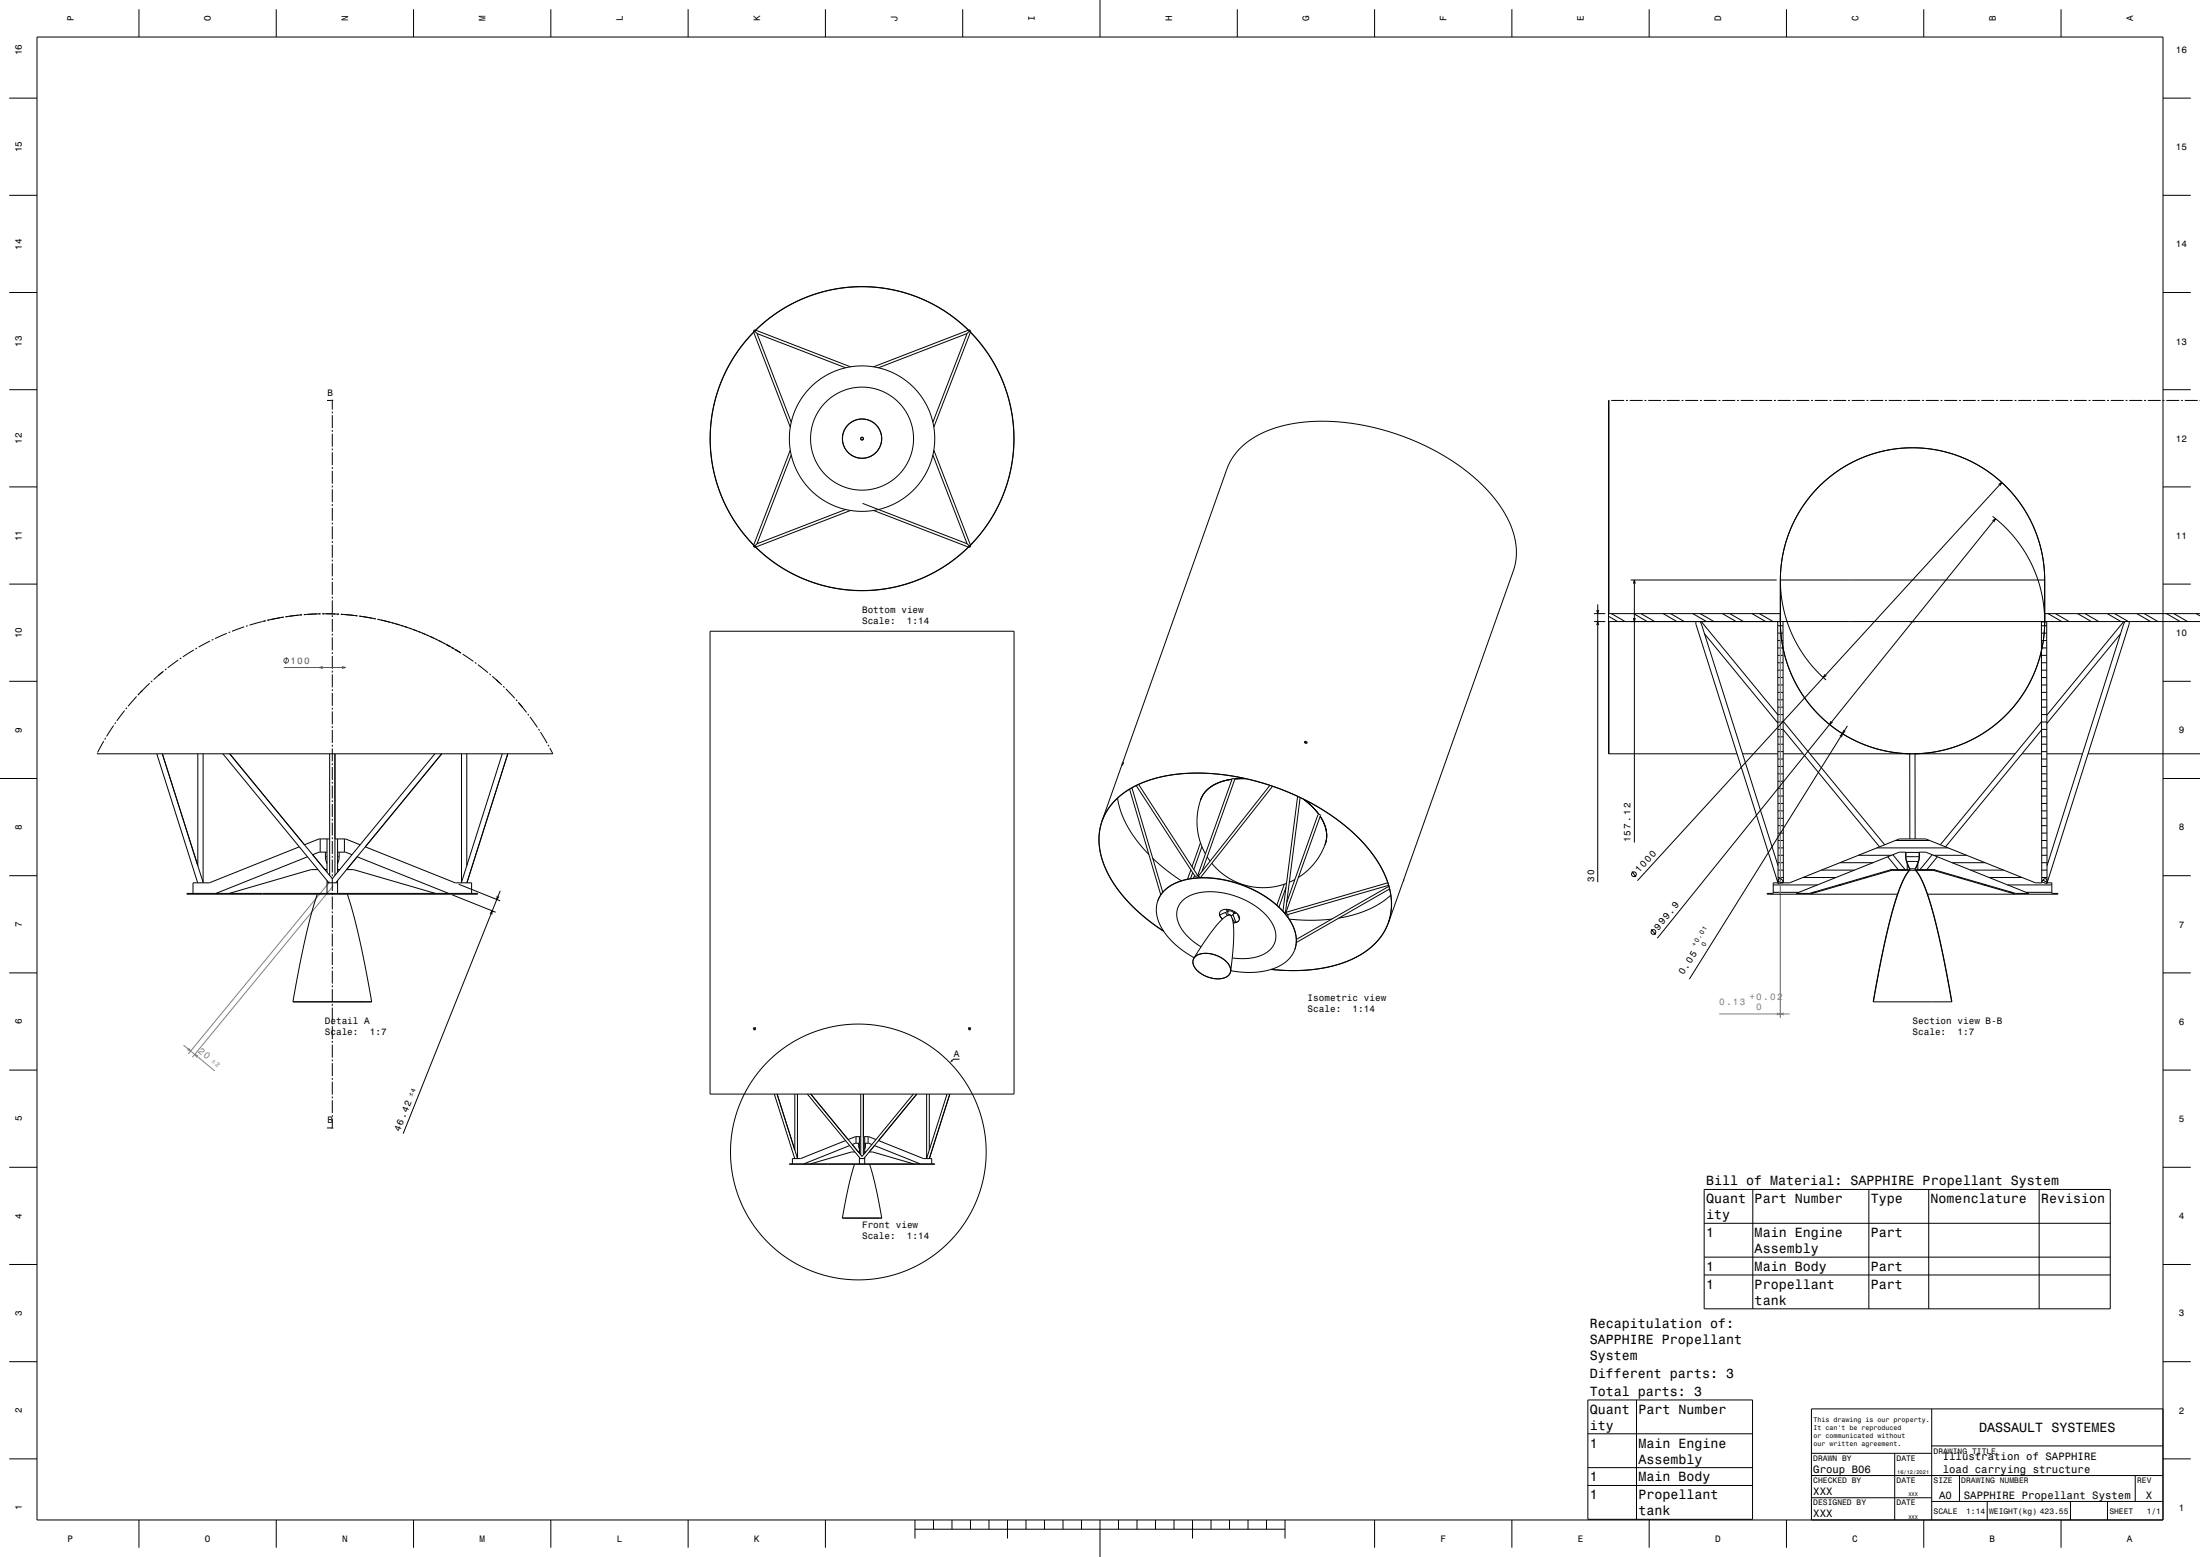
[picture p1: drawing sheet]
<svg xmlns="http://www.w3.org/2000/svg" width="1189mm" height="841mm" viewBox="0 0 1189 841" stroke-linecap="round" stroke-linejoin="round" font-family="sans-serif">
<g fill="none" stroke="#000" stroke-width=".54">
<path d="M75 5v15M149 5v15M223 5v15M298 5v15M372 5v15M446 5v15M520 5v15M595 0v20M669 5v15M743 5v15M817 5v15M891 5v15"/>
<path d="M965 5v15M1040 5v15M1114 5v15M20 20h1149v801h-1149zM5 53h15M1169 53h15M5 106h15M1169 106h15M5 158h15M1169 158h15M407 179l20 52M408 179h-1"/>
<path d="M408 179v-1l52 20M408 179h.1M408 179l1 1M524 179v-1l-52 20M524 179h1M524 179l-1 1M524 179l-19 52M409 180l48 19M409 180l19 48M523 180l-19 48M523 180l-48 19M5 211h15"/>
<path d="M177 216h2M180 217v4M869 220h1M870 216v115h92M870 216h-1v191h70M871 216h7M879 216h1M881 216h7M889 216h1M891 216h7M899 216h1M901 216h7"/>
<path d="M909 216h1M911 216h7M919 216h1M921 216h7M929 216h1M931 216h7M939 216h1M941 216h7M949 216h1M951 216h7M959 216h1M961 216h7"/>
<path d="M969 216h1M971 216h7M979 216h1M981 216h7M989 216h1M991 216h7M999 216h1M1001 216h7M1009 216h1M1011 216h7M1019 216h1M1021 216h7"/>
<path d="M1029 216h1M1031 216h7M1039 216h1M1041 216h7M1049 216h1M1051 216h7M1059 216h1M1061 216h7M1069 216h1M1071 216h7M1079 216h1M1081 216h7"/>
<path d="M1089 216h1M1091 216h7M1099 216h1M1101 216h7M1109 216h1M1111 216h7M1119 216h1M1121 216h7M1129 216h1M1131 216h7M1139 216h1M1141 216h7"/>
<path d="M1149 216h1M1151 216h7M1159 216h1M1161 216h7M1169 216h1M1169 211h15M1171 216h7M1179 216h1M1181 216h7M1189 216h.1M180 222v1M180 224v7"/>
<path d="M180 232v1M180 234v7M869 229h1M869 238h1M869 222h1M869 231h1M180 242v1M180 244v7M180 252v1M180 254v7M427 243l-20 51M428 246l-19 48"/>
<path d="M504 246l19 48M505 243l19 51M869 247l1 1M869 257h1M869 240l1 1M869 250h1M869 259h1M988 258h.1M994 254h.1M1001 250h.1M1010 246h.1M1029 242h.1"/>
<path d="M1038 242h.1M1058 246h.1M1067 250h.1M1073 254h.1M1079 258h.1M5 263h15M180 262v1M180 264v7M180 272v1M180 274v7M457 275l-48 19M460 276l-52 19"/>
<path d="M466 272l57 22M472 276l51 19M869 266h1M869 275h1M869 268h1M869 277l1 1M972 278h.1M974 274h.1M977 270h.1M980 266h.1M984 262h.1M1077 279l6 5 5 6 5 6 4 7 3 7 3 8 1 8 1 8"/>
<path d="M1080 262l2-1-1 1M1082 261l-197 215M1083 262h.1M1087 266h.1M1090 270h.1M1093 274h.1M1096 278h.1M1169 263h15M180 282v1M180 284v7M180 292v1M180 294v7"/>
<path d="M407 294l1 1M408 295v1M409 294l-1 1M523 294l1 1M524 295l-1 1M525 294l-1 1M869 284h1M869 294h1M869 287h1M869 296h1M964 298h.1M965 294h.1"/>
<path d="M966 290h.1M968 286h.1M969 282h.1M1077 281l1-1v2M1078 280l-182 227M1098 282h.1M1100 286h.1M1101 290h.1M1102 294h.1M1103 298h.1M5 315h15M180 302v1"/>
<path d="M180 304v7M180 312v1M180 314v7M869 303h1M869 312h1M869 305h1M869 314l1 1M881 313h79M883 315v-2l1 2M883 313v142M962 318h.1M962 314h.1"/>
<path d="M962 313h143M962 313v23M962 313l2-14 4-13 6-13 9-10 11-9 12-7 13-4 14-1 14 1 14 4 12 7 11 8 9 11 7 13 4 14 1 13M962 313l2-14 4-13 6-12 9-11 11-9 12-7 13-4 14-1 14 1 14 4 12 7 11 9 9 11 6 12 5 13 1 14M962 315l2 15 5 14 8 13 10 10M962 310h.1M963 306h.1M963 302h.1M1104 302h.1M1105 306h.1M1105 310h.1M1105 318h.1"/>
<path d="M1105 314h.1M1105 313v23M1169 315h15M132 339l-7 2M134 338h-1M142 336l-7 2M144 335l-1 1M144 335l-2 1M145 335h.1M151 334l-7 1M152 333h1l-7 2M155 333h-1"/>
<path d="M161 332l-7 1M162 332h1l-7 1M171 332h-7h1M172 332h1h-7M175 332h-1h7M176 332h7h-1M180 322v1M180 324v7M180 332v1M180 334v7M185 332h-1h7M186 332l7 1h-1"/>
<path d="M195 333h-1l7 1M196 333l7 1h-1M205 335l-1-1 7 2M206 335l10 3M212 336l1 1M214 337l6 2M217 338h1M219 338l6 3M221 339l1 1M861 336h7M861 331h7M863 338v-2l1 2"/>
<path d="M863 330v1l1-1M863 326v151M869 321h1M869 331h1M869 340h1M869 324h1M869 333l5 3M871 331l7 5M883 334v2l1-2M883 331l7 5M887 331l7 5M899 331l7 5"/>
<path d="M903 331l7 5M915 331l7 5M917 336v1l44 140M919 331l7 5M919 336l42 132M919 336l42 50h3M931 331l7 5M935 331l7 5M947 331l7 5M951 331l7 5M961 338h3M961 336v141h-3v6h-3h71"/>
<path d="M962 334h.1M962 330h.1M962 326h.1M962 322h.1M962 336l2 14 4 13 6 12 9 11 11 9 12 7 14 4 13 1 14-1 13-4 13-6 11-10 9-10 6-13 5-13 1-14M962 336l2 14 4 13 6 12 9 11 11 9 12 7 13 4 14 1 14-1 14-4 12-7 11-8 9-12 7-12 4-13 1-14M964 336v141M1032 336h3M1103 338h3M1105 334h.1M1105 330h.1M1105 326h.1"/>
<path d="M1105 322h.1M1105 331h84M1107 331l7 5M1111 331l7 5M1123 331l7 5M1127 331l7 5M1139 331l7 5M1143 331l7 5M1148 336l-42 50M1148 336l-42 132M1151 336v1l-45 140M1155 331l7 5"/>
<path d="M1159 331l7 5M1171 331l7 5M1175 331l7 5M1187 331l2 2M1189 336h-319v71M96 356l-5 5M98 355l-1 1M105 351l-6 4M106 350v1M114 346l-7 4M115 345l-1 1M123 342l-7 3"/>
<path d="M124 341v1M180 342v1M180 344v7M180 352v1M180 354v7M223 340l7 3M226 341l1 1M228 342l7 3M231 343h1M232 344l7 3M235 345l1 1M237 346l10 6"/>
<path d="M240 347l1 1M244 350h1M246 351l3 2zM248 352l1 1M250 353l6 4M257 358h.1M258 359l6 4M384 341h164v250h-164zM869 349h1M869 358h1M869 342h1M869 351h1"/>
<path d="M921 342l40 49M961 342h3M961 346h3M961 350h3M961 354h3M961 358h3M965 354h.1M966 358h.1M1102 358h.1M1103 354h.1M1103 342h3M1103 346h3"/>
<path d="M1103 350h3M1103 354h3M1103 358h3M1146 342l-40 49M5 368h15M74 376l-5 5M77 373l-2 2M81 369l-5 5M82 368h.1M88 363l-2 2M88 363l-5 4M90 361l-1 1"/>
<path d="M180 362v1M180 364v7M180 372v1M180 374v7M265 364v1M266 365l5 5M268 367l2 2M272 371h1M273 372l5 5M279 378l1 1M869 368h1M869 377h1"/>
<path d="M869 361h1M869 370h1M869 379h1M961 362h3M961 366h3M961 370h3M961 374h3M961 378h3M967 362h.1M969 366h.1M971 370h.1M973 374h.1"/>
<path d="M976 378h.1M986 364l-1 2 2-1M1091 378h.1M1094 374h.1M1096 370h.1M1098 366h.1M1100 362h.1M1103 362h3M1103 366h3M1103 370h3M1103 374h3M1103 378h3"/>
<path d="M1169 368h15M57 399h.1M61 392l-3 6M63 390l-1 1M67 384l-4 5M69 382l-1 1M180 382v1M180 384v7M180 392v1M180 394v7M282 382l-2-3 5 6M285 386h1"/>
<path d="M286 387l4 6M291 394l1 1M292 395l4 6M869 386h1M869 395h1M869 388h1M869 398h1M961 382h3M961 390h3M961 394h3l52 63M961 398h3M964 390l55 66"/>
<path d="M979 382h.1M983 386h.1M987 390h.1M990 389l-1 2 1-1M992 394h.1M994 398l2-2-1 2M996 394v2l1-1M998 392l-85 137M999 398h.1M1069 398h.1M1075 394h.1M1080 390h.1"/>
<path d="M1084 386h.1M1088 382h.1M1103 382h3M1103 386h3M1103 390h3M1103 390l-54 66M1103 394h3M1103 394l-52 63M1103 398h3M52 407h.1M56 400l-3 6M85 407l22 70"/>
<path d="M88 407l22 69M107 407v61M110 407v70M120 407l58 70M124 407l56 68 55-68M178 407v66M180 402v1M180 404v7M180 412v1M180 414v7M181 407v66M239 407l-58 70"/>
<path d="M249 407v70M252 407v61M271 407l-22 69M274 407l-22 70M296 402l1 1M297 404l2 3h-247M606 412l1 1M606 412h1v1M606 413l-10 30M607 412l56-159 3-6 5-6 9-6 11-4 13-3h16l15 1 16 4 15 6 15 7 9 7 8 6 7 7 6 7 4 8 3 7 1 7v7l-1 6-68 190M705 400l1 1M706 401h.1"/>
<path d="M869 404l1 1M869 407h1M942 407h19M961 402h3M961 406h3M961 410h3M961 414h3M961 418h3M964 407h10M978 407h54v46M1007 402h.1M1021 406h.1"/>
<path d="M1046 406h1M1060 402h.1M1089 407h-54v46M1093 407h10M1103 402h3M1103 406h3M1103 410h3M1103 414h3M1103 418h3M1106 407h19M1128 407h61M0 421h20"/>
<path d="M180 422v1M180 424v7M180 432v1M180 434v7M604 431l2 8 3 7 5 8 7 8M610 426l17 57M612 426l16 56M614 424l32 49M615 424l32 49M649 432h.1M649 432l-2 8v7l1 7 3 7M652 427l6-4 8-2-6 1-5 3-4 3-2 4z"/>
<path d="M667 421h-1l-19 52M667 421l-17 50M673 421h-6M686 424l-38 49M688 425l-39 49M701 430l-8 62M703 431l-8 62M705 432l4 4 4 4M713 440l1 1-19 53M961 422h3M961 426h3M961 430h3"/>
<path d="M961 434h3M961 438h3M1103 422h3M1103 426h3M1103 430h3M1103 434h3M1103 438h3M1169 421h20M162 457l-49 20h-9v6M173 453v7M177 453v18M178 453h-6l-7 3"/>
<path d="M180 442v1M180 444v7M180 452v1M180 454v7M181 453h6l8 3M182 453v18M186 453v7M197 457l49 20h9v6M596 443l4-8 8-7 10-5 12-4 14-1h14l15 3 16 4 14 6 14 8 12 9 10 10 7 10 5 11 1 10-2 9M596 443l-2 8v7l2 8 4 8 5 7 7 8 7 7 10 7M596 443l2-5 4-5 5-5 6-3 7-3 8-2 9-2h8h10l10 1 19 5 19 7 17 10 14 12 6 6 5 7 3 6 3 7 1 7v6l-2 6-2 6-4 5-5 4-6 4-7 3-8 2-8 2M596 443l-2 8v7l2 8 4 8 5 8 7 7 7 7 10 7"/>
<path d="M649 455l-5 13M650 457l-5 13M712 440l-17 47M713 441l3 4 1 3v4l-1 4M714 441l2 4 1 4v3l-1 4M716 456l-2 5-3 5-4 4-5 4M716 456h.1M961 442h3M961 446h3M961 450h3M961 454h3M961 458h3"/>
<path d="M1014 458h39M1024 454h19M1103 442h3M1103 446h3M1103 450h3M1103 454h3M1103 458h3M5 473h15M166 463l-49 20M172 470h-4l-44 13M176 463v2M176 463h1"/>
<path d="M176 460v3M176 465l1 2M176 465h1M177 477h5M177 460h-5l-3 2 7 8h1M177 476v7M180 462v1M180 464v7M180 472v1M180 474v7M182 460h5l3 2M182 470h2"/>
<path d="M182 476v7M182 463h1M182 465h1M183 465l-1 2M183 463v2M183 460v3M187 470h4l44 13M193 463l49 20M248 478l22 9M623 464l7 6 8 6M644 470l-2 5M645 471l-2 4"/>
<path d="M648 473h-3v1M648 473l-1 1M648 473l1 1M652 463l2 2M655 466l4 4 4 4 5 2 5 2 6 1h5h6l5-2M694 478l-4 11M695 479l-4 11M700 475l-3 2M750 477l-55 16M750 478l-54 16M751 479l-50 28M759 476h-1"/>
<path d="M759 476h.1M759 475v1M882 471l2 3M958 478h24M961 476l2 1M961 462h3M961 466h3M961 470h3M961 474h3M961 475a1.7 1.7 0 0 1 3 1l-3 1zM962 477h5l59-24h15l59 24h3v-141h3v141M964 477h.1"/>
<path d="M974 474h18M984 470h18M994 478h1M994 466h18M1004 462h18M1007 474h2M1020 463l6 7M1021 470h1M1022 470h10M1022 470h.1M1022 470l-44 13M1023 462l7 8"/>
<path d="M1027 478h1M1029 474h.1M1030 463v2M1030 462h.1M1030 463v-3h-4l-55 23h7l44-13M1030 463h7M1030 460h7v3M1030 465l2 5M1030 465l2 4M1030 465h7M1031 466h.1M1031 467v3"/>
<path d="M1032 470l-2 3-3 6-5 14-4 20-6 28M1032 470h3M1032 470l-5 8-4 14-5 22-6 27M1032 469v1M1032 469h3M1035 469l5 10 5 14 5 21 5 27M1035 470h10M1035 470l5 8 5 15 5 23 5 25M1036 467v3M1037 466h.1M1037 465l-2 4M1037 463v2"/>
<path d="M1037 462h.1M1038 474h.1M1040 478h.1M1044 462l-6 8M1045 470l44 13M1045 470h1M1045 462h18M1045 470l44 13h7l-55-23h-4v4l-2 6M1045 470h.1M1047 463l-6 7M1055 466h18M1058 474h2"/>
<path d="M1065 470h18M1072 478h2M1075 474h18M1085 478h24M1103 462h3M1103 466h3M1103 470h3M1103 474h3M1104 475l2 2M1104 475a1.5 1.5 0 0 1 2 0 1.5 1.5 0 0 1 0 2l-2-1zM1106 477h3v6h3h-70M1169 473h15"/>
<path d="M101 483h157h-157zM171 483l-6 23-7 35M180 482v1M180 484v7M180 492v1M180 494v7M188 483l6 23 7 35M244 483l24 10M265 494l1-2v2M269 484l-1 2 2-2M270 481l-52 131M626 487l2-4 4-4 4-2 6-2 7-1h7l7 2 7 2 7 3 7 3 6 5 4 4 4 5 2 5 1 5-1 5"/>
<path d="M626 487l-1 3v4l1 4 3 4 7 8 9 7M626 487l2-5 4-3 4-2 6-2 6-1h8l7 1 8 3 7 3 6 4 6 4 5 5 3 4 2 5 1 5-1 5M659 494l2 2M659 494l1-2 2-1h3l2 2 2 2 1 1-1 2-3 1M662 493l1 2M663 491v1M663 492l-4 2M664 492v1M664 492h-1M664 493v1h1v1l2-1M664 493a1.6 1.6 0 0 1 1-1 1.6 1.6 0 0 1 2 2M664 491v1"/>
<path d="M664 491h.1M666 496l1 2M666 494l2 4M667 493v1M667 492v1M668 493h-1M669 494l1 3M670 497l-4 1M695 493l1 2M695 493h-1M720 496l-11 1-12-1M750 498l-2 5-3 5-4 3-5 4-5 3-6 3-15 3"/>
<path d="M751 480l-50 29M752 484l-6 4-6 3-8 3-8 2M958 482h14M980 482h1M1021 498h.1M1022 494h.1M1023 490h.1M1025 486h.1M1026 482h.1M1041 482h.1M1043 486h.1M1044 490h.1"/>
<path d="M1045 494h.1M1046 498h.1M1086 482h1M1095 482h14M180 502v1M180 504v7M180 512v1M180 514v7M645 518v2l1 3 3 3 4 2 4 1 4-1 3-1 1-2M645 518l3-2 4-1 4 1 5 2M645 518l11-16 4-4 3-3a2.1 2.1 0 0 1 2 0 2.1 2.1 0 0 1 1 2l1 10-2 18M645 518v1v2l3 4 5 3 5 1 5-1 2-3-1-4-3-3"/>
<path d="M649 511l-7-5-5-6-1-4v-3v-2l2-3 5-4 7-2h9l9 2 9 4 7 6 4 6 2 6-1 3-1 3-5 4-8 2-9-1M661 518l3 3 1 4M700 513l-2 3-3 3-3 3-5 1-10 2-12-1M700 513h.1M892 502l3 3M1017 518h.1M1017 514h1M1018 510h1M1019 506h.1M1020 502h.1M1047 502h.1M1048 506h.1"/>
<path d="M1049 510h.1M1050 514h.1M1050 518h1M5 526h15M180 522v1M180 524v7M180 532v1M180 534v7M687 524h11h12h-11zM1013 538h.1M1014 534h.1M1014 530h.1"/>
<path d="M1015 526h.1M1016 522h.1M1051 522h.1M1052 526h.1M1053 530h.1M1054 534h.1M1054 538h.1M1169 526h15M158 541h43M158 541h.1M180 542v1M180 544v7"/>
<path d="M180 552v1M180 554v7M201 541h.1M407 555l1 1M408 556h.1M408 555h-1M408 555v1M408 555h.1M523 555l1 1M523 555h1M524 555h1M524 555v1"/>
<path d="M524 556h.1M525 555l-1 1M1012 541h.1M1012 541h43M5 578h15M180 562v1M180 564v7M180 572v1M180 574v7M519 572h-4v1M1169 578h15M180 582v1"/>
<path d="M180 584v7M180 592v1M180 594v7M418 591l12 35M420 591l11 35M430 591v30M431 591v35M436 591l29 35M438 591l28 34 28-34M465 591v33M467 591v33M495 591l-28 35"/>
<path d="M501 591v35M502 591v30M512 591l-11 35M513 591l-11 35M177 609h2M180 602v1M180 604v5M457 616l-24 10h-5v3M459 619l-25 10M463 614v4M464 619v1M464 619h.1"/>
<path d="M464 618v1M464 614v9M464 618h-3l3 4M465 614h-3l-4 2M467 614h2l4 2M467 619h1M467 614v9M467 618h4M468 619v1M468 618v1M469 614v4M473 619l24 10"/>
<path d="M475 616l24 10h5v3M5 631h15M427 629h78zM462 629l-3 11-4 18M462 622h-2l-22 7M464 620v1M464 620h.1M464 626h3M464 625v4M466 625v1M467 620h1M467 625v4"/>
<path d="M467 622h1M468 620l-1 1M470 622h2l22 7M470 629l3 11 4 18M1169 631h15M455 658h22M455 658h.1M477 658h-1M921 642h220v65h-220zM947 642v65M1010 642v65M1042 642v65"/>
<path d="M1102 642v65M921 661h220M921 679h220M5 683h15M921 689h220M1169 683h15M5 735h15M1169 735h15M858 756h89v65h-89zM884 756v65M858 774h89M1044 761v60"/>
<path d="M1169 761h-190v60M5 788h15M858 793h89M979 797h190M979 785h65M1024 785v36M1044 781h125M1059 797v14M1154 797v14M1169 788h15M858 802h89M979 809h65"/>
<path d="M1044 811h125M1074 811v10M1119 811v10M1139 811v10M75 821v15M149 821v15M223 821v15M298 821v15M372 821v15M446 821v15M494 826h200M494 821v10"/>
<path d="M505 821v5M515 821v5M524 821v5M535 821v5M544 821v10M554 821v5M565 821v5M574 821v5M584 821v5M595 821v20M604 821v5M615 821v5"/>
<path d="M625 821v5M634 821v5M645 821v10M655 821v5M664 821v5M675 821v5M684 821v5M694 821v10M743 821v15M817 821v15M891 821v15M965 821v15"/>
<path d="M1040 821v15M1114 821v15"/>
<circle cx="466" cy="237" r="11"/>
<circle cx="466" cy="237" r="39"/>
<circle cx="466" cy="237" r="82"/>
<circle cx="466" cy="237" r=".7"/>
<circle cx="466" cy="237" r="28"/>
<circle cx="466" cy="237" r=".8"/>
<circle cx="883" cy="472" r="1.3"/>
<circle cx="894" cy="503" r="1.3"/>
<circle cx="464" cy="622" r="69"/>
</g>
<path d="M962 338v212M178 476l-76 93M180 478l-76 93M929 548h38M960 547l2 1h-2M964 547l-2 1h2M99 565l17 13M102 566l1 2-2-1M107 570h-2l1 1" fill="none" stroke="#808080" stroke-width=".54"/>
<path d="M180 216v1M180 609v1" fill="none" stroke="#000" stroke-width="1" stroke-linecap="butt"/>
<g fill="#000">
<path d="M179 216h1z" fill-rule="evenodd"/>
<path d="M514 572l1 1-2 1z" fill-rule="evenodd"/>
<path d="M179 609h1z" fill-rule="evenodd"/>
</g>
<g fill="none" stroke="#16de12" stroke-width=".54">
<path d="M155 355l-1 4M153 361h34M174 360l-2 1h2M185 360l2 1h-2"/>
<circle cx="155" cy="357" r="1.3"/>
</g>
<g font-size="7.2">
<text x="922" y="640">Bill of Material: SAPPHIRE Propellant System</text>
<text x="922" y="650">Quant</text>
<text x="948" y="650">Part Number</text>
<text x="1011" y="650">Type</text>
<text x="1043" y="650">Nomenclature</text>
<text x="1103" y="650">Revision</text>
<text x="922" y="659">ity</text>
<text x="922" y="668">1</text>
<text x="948" y="668">Main Engine</text>
<text x="1011" y="668">Part</text>
<text x="948" y="677">Assembly</text>
<text x="922" y="686">1</text>
<text x="948" y="686">Main Body</text>
<text x="1011" y="686">Part</text>
<text x="922" y="696">1</text>
<text x="948" y="696">Propellant</text>
<text x="1011" y="696">Part</text>
<text x="948" y="705">tank</text>
<text x="859" y="717">Recapitulation of:</text>
<text x="859" y="726">SAPPHIRE Propellant</text>
<text x="859" y="735">System</text>
<text x="859" y="744">Different parts: 3</text>
<text x="859" y="754">Total parts: 3</text>
<text x="859" y="764">Quant</text>
<text x="885" y="764">Part Number</text>
<text x="859" y="772">ity</text>
<text x="1070" y="774">DASSAULT SYSTEMES</text>
<text x="859" y="782">1</text>
<text x="885" y="782">Main Engine</text>
<text x="885" y="791">Assembly</text>
<text x="859" y="800">1</text>
<text x="885" y="800">Main Body</text>
<text x="859" y="810">1</text>
<text x="885" y="810">Propellant</text>
<text x="885" y="818">tank</text>
</g>
<g font-size="5.8">
<text x="1050" y="789">Illustration of SAPPHIRE</text>
<text x="980" y="796">Group B06</text>
<text x="1050" y="796">load carrying structure</text>
<text x="980" y="808">XXX</text>
<text x="1048" y="810">A0</text>
<text x="1061" y="810">SAPPHIRE Propellant System</text>
<text x="1160" y="810">X</text>
<text x="980" y="820">XXX</text>
</g>
<g font-size="5.1">
<text x="886" y="472" transform="rotate(-47 886 472)">1000</text>
<text x="896" y="503" transform="rotate(-51 896 503)">999.9</text>
<text x="910" y="527" transform="rotate(-58 910 527)">0.05</text>
</g>
<text font-size="5.1" fill="#808080" x="107" y="568" transform="rotate(40 107 568)">20</text>
<g font-size="5">
<text x="40" y="12" transform="rotate(-90 40 12)">P</text>
<text x="114" y="12" transform="rotate(-90 114 12)">O</text>
<text x="188" y="12" transform="rotate(-90 188 12)">N</text>
<text x="262" y="12" transform="rotate(-90 262 12)">M</text>
<text x="337" y="12" transform="rotate(-90 337 12)">L</text>
<text x="411" y="12" transform="rotate(-90 411 12)">K</text>
<text x="485" y="12" transform="rotate(-90 485 12)">J</text>
<text x="559" y="12" transform="rotate(-90 559 12)">I</text>
<text x="633" y="12" transform="rotate(-90 633 12)">H</text>
<text x="708" y="12" transform="rotate(-90 708 12)">G</text>
<text x="782" y="12" transform="rotate(-90 782 12)">F</text>
<text x="856" y="12" transform="rotate(-90 856 12)">E</text>
<text x="930" y="12" transform="rotate(-90 930 12)">D</text>
<text x="1004" y="12" transform="rotate(-90 1004 12)">C</text>
<text x="1079" y="12" transform="rotate(-90 1079 12)">B</text>
<text x="1153" y="12" transform="rotate(-90 1153 12)">A</text>
<text x="12" y="30" transform="rotate(-90 12 30)">16</text>
<text x="1176" y="29">16</text>
<text x="12" y="82" transform="rotate(-90 12 82)">15</text>
<text x="1176" y="81">15</text>
<text x="12" y="135" transform="rotate(-90 12 135)">14</text>
<text x="1176" y="134">14</text>
<text x="12" y="187" transform="rotate(-90 12 187)">13</text>
<text x="1176" y="186">13</text>
<text x="177" y="214">B</text>
<text x="12" y="240" transform="rotate(-90 12 240)">12</text>
<text x="1176" y="239">12</text>
<text x="12" y="292" transform="rotate(-90 12 292)">11</text>
<text x="1176" y="291">11</text>
<text x="466" y="331">Bottom view</text>
<text x="466" y="337">Scale:</text>
<text x="490" y="337">1:14</text>
<text x="12" y="345" transform="rotate(-90 12 345)">10</text>
<text x="1176" y="344">10</text>
<text x="12" y="396" transform="rotate(-90 12 396)">9</text>
<text x="1177" y="396">9</text>
<text x="12" y="448" transform="rotate(-90 12 448)">8</text>
<text x="1177" y="449">8</text>
<text x="881" y="455" transform="rotate(-90 881 455)">157.12</text>
<text x="861" y="477" transform="rotate(-90 861 477)">30</text>
<text x="12" y="501" transform="rotate(-90 12 501)">7</text>
<text x="1177" y="501">7</text>
<text x="707" y="541">Isometric view</text>
<text x="707" y="547">Scale:</text>
<text x="731" y="547">1:14</text>
<text x="12" y="553" transform="rotate(-90 12 553)">6</text>
<text x="176" y="553">Detail A</text>
<text x="1034" y="553">Section view B-B</text>
<text x="1177" y="554">6</text>
<text x="176" y="559">Scale:</text>
<text x="200" y="559">1:7</text>
<text x="1034" y="559">Scale:</text>
<text x="1058" y="559">1:7</text>
<text x="516" y="571">A</text>
<text x="12" y="606" transform="rotate(-90 12 606)">5</text>
<text x="177" y="607">B</text>
<text x="216" y="612" transform="rotate(-68 216 612)">46.42</text>
<text x="1177" y="606">5</text>
<text x="12" y="658" transform="rotate(-90 12 658)">4</text>
<text x="1177" y="659">4</text>
<text x="466" y="663">Front view</text>
<text x="466" y="669">Scale:</text>
<text x="490" y="669">1:14</text>
<text x="12" y="711" transform="rotate(-90 12 711)">3</text>
<text x="1177" y="711">3</text>
<text x="12" y="763" transform="rotate(-90 12 763)">2</text>
<text x="1177" y="764">2</text>
<text x="12" y="816" transform="rotate(-90 12 816)">1</text>
<text x="1177" y="816">1</text>
<text x="36" y="833">P</text>
<text x="111" y="833">O</text>
<text x="185" y="833">N</text>
<text x="259" y="833">M</text>
<text x="333" y="833">L</text>
<text x="407" y="833">K</text>
<text x="778" y="833">F</text>
<text x="853" y="833">E</text>
<text x="927" y="833">D</text>
<text x="1001" y="833">C</text>
<text x="1075" y="833">B</text>
<text x="1149" y="833">A</text>
</g>
<text font-size="5" fill="#16de12" x="157" y="359">100</text>
<g font-size="5" fill="#808080">
<text x="929" y="543">0.13</text>
<text x="945" y="540">+0.02</text>
<text x="949" y="546">0</text>
</g>
<g font-size="4.3">
<text x="1045" y="785">DRAWING TITLE</text>
<text x="980" y="789">DRAWN BY</text>
<text x="1025" y="789">DATE</text>
<text x="980" y="801">CHECKED BY</text>
<text x="1025" y="801">DATE</text>
<text x="1045" y="801">SIZE</text>
<text x="1060" y="801">DRAWING NUMBER</text>
<text x="1155" y="801">REV</text>
<text x="980" y="813">DESIGNED BY</text>
<text x="1025" y="813">DATE</text>
<text x="1045" y="818">SCALE</text>
<text x="1063" y="818">1:14</text>
<text x="1075" y="818">WEIGHT(kg) 423.55</text>
<text x="1140" y="818">SHEET</text>
<text x="1160" y="818">1/1</text>
</g>
<g font-size="3.6">
<text x="980" y="768">This drawing is our property.</text>
<text x="980" y="772">It can't be reproduced</text>
<text x="980" y="776">or communicated without</text>
<text x="980" y="781">our written agreement.</text>
</g>
<g font-size="3.5">
<text x="916" y="512" transform="rotate(-58 916 512)">+0.01</text>
<text x="921" y="512" transform="rotate(-58 921 512)">0</text>
<text x="223" y="593" transform="rotate(-68 223 593)">±4</text>
</g>
<text font-size="3.5" fill="#808080" x="114" y="573" transform="rotate(40 114 573)">±2</text>
<g font-size="2.9">
<text x="1025" y="796">16/12/2021</text>
<text x="1031" y="808">XXX</text>
<text x="1031" y="820">XXX</text>
</g>
</svg>
